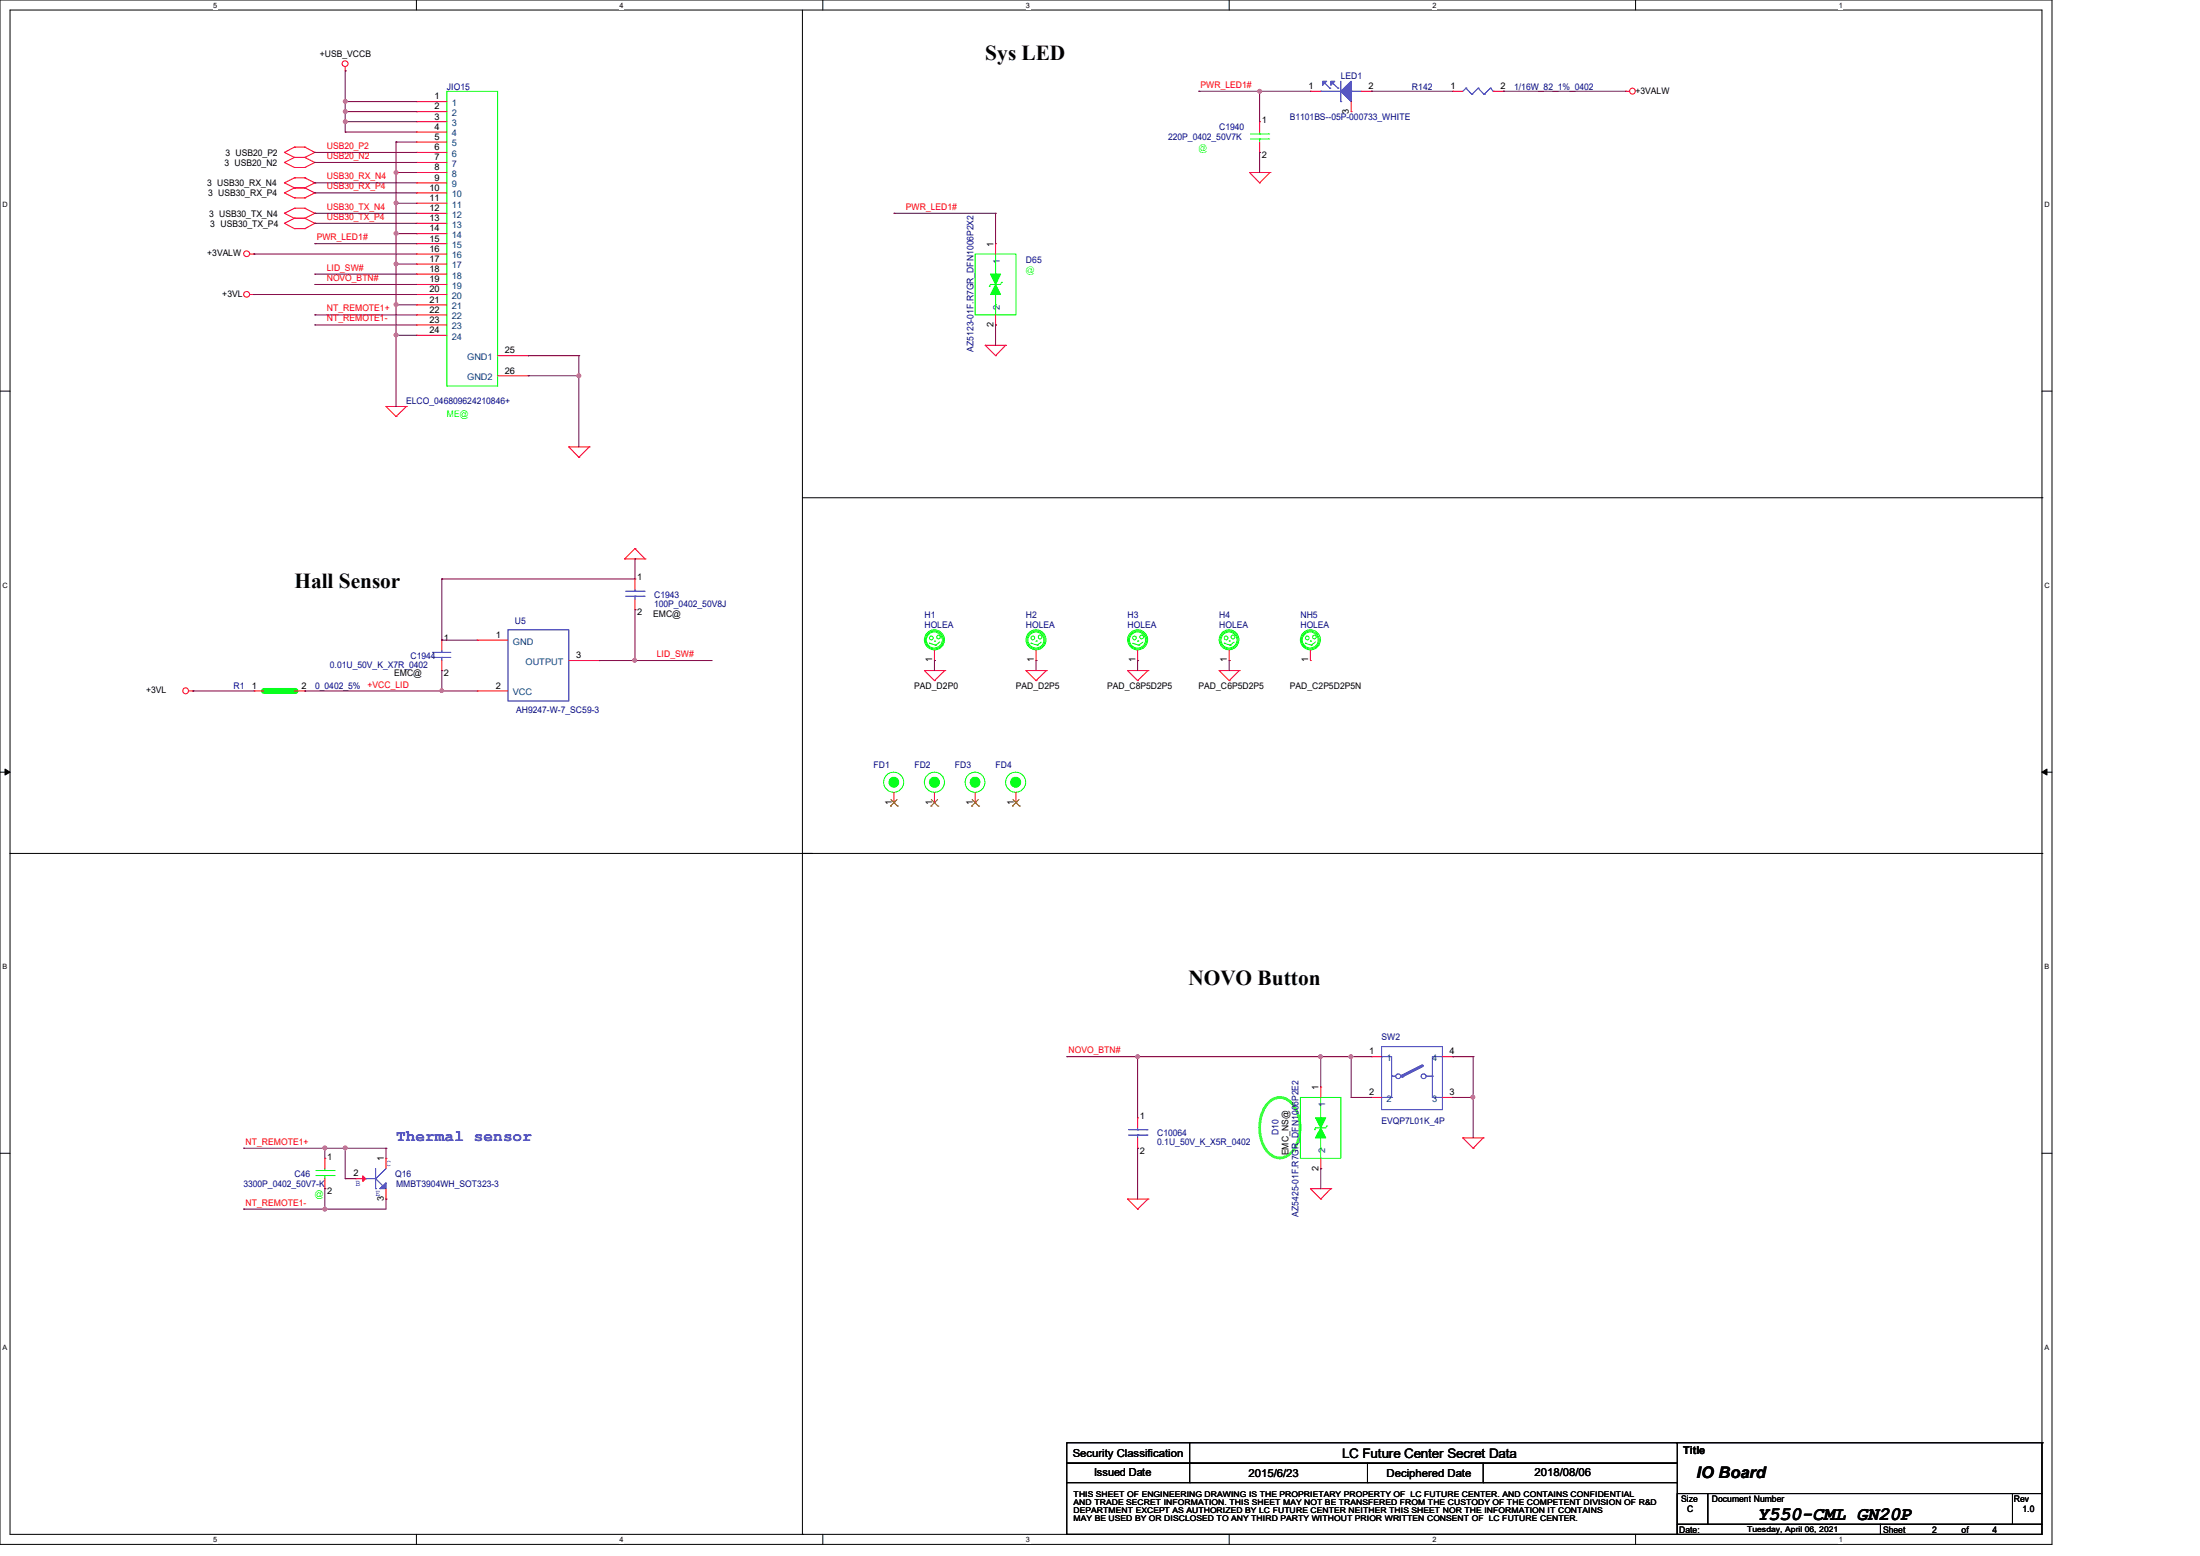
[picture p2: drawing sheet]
<svg xmlns="http://www.w3.org/2000/svg" width="297mm" height="210mm" viewBox="0 0 297 210" stroke-linecap="round" stroke-linejoin="round" font-family="sans-serif">
<path d="M0 0h277v208.4h-277zM1.4 1.4h274.3v205.7h-274.3z" fill="none" stroke="#000" stroke-width=".14"/>
<g fill="#fff">
<path d="M28.8 .1h.5v1.1h-.5z"/>
<path d="M28.8 207.2h.5v1.1h-.5z"/>
</g>
<path d="M56.2 0v1.4M56.2 207.1v1.3" fill="none" stroke="#000" stroke-width=".14"/>
<g fill="#fff">
<path d="M83.7 .1h.5v1.1h-.5z"/>
<path d="M83.7 207.2h.5v1.1h-.5z"/>
</g>
<path d="M111.1 0v1.4M111.1 207.1v1.3" fill="none" stroke="#000" stroke-width=".14"/>
<g fill="#fff">
<path d="M138.5 .1h.6v1.1h-.6z"/>
<path d="M138.5 207.2h.6v1.1h-.6z"/>
</g>
<path d="M165.9 0v1.4M165.9 207.1v1.3" fill="none" stroke="#000" stroke-width=".14"/>
<g fill="#fff">
<path d="M193.4 .1h.5v1.1h-.5z"/>
<path d="M193.4 207.2h.5v1.1h-.5z"/>
</g>
<path d="M220.8 0v1.4M220.8 207.1v1.3" fill="none" stroke="#000" stroke-width=".14"/>
<g fill="#fff">
<path d="M248.2 .1h.6v1.1h-.6z"/>
<path d="M248.2 207.2h.6v1.1h-.6z"/>
<path d="M.3 27.1h.8v1.1h-.8z"/>
<path d="M276 27.1h.7v1.1h-.7z"/>
<path d="M.3 78.5h.8v1.1h-.8z"/>
<path d="M276 78.5h.7v1.1h-.7z"/>
</g>
<path d="M0 52.8h1.4M275.7 52.8h1.3" fill="none" stroke="#000" stroke-width=".14"/>
<g fill="#fff">
<path d="M.3 129.9h.7v1.1h-.7z"/>
<path d="M276 129.9h.6v1.1h-.6z"/>
</g>
<path d="M0 104.2h1.4M275.7 104.2h1.3" fill="none" stroke="#000" stroke-width=".14"/>
<path d="M.7 103.8l.7 .4-.7 .4zM275.7 104.2l.7-.4v.8z" fill="#000" stroke="#000" stroke-width=".14"/>
<g fill="#fff">
<path d="M.3 181.4h.7v1.1h-.7z"/>
<path d="M276 181.4h.6v1.1h-.6z"/>
</g>
<g fill="none" stroke="#000" stroke-width=".14">
<path d="M108.3 1.4v205.7M108.3 67.2h167.4M275.7 67.2h.1M1.4 115.2h.1M1.4 115.2h274.3M275.7 115.2h.1M0 155.7h1.4M275.7 155.7h1.3M144 194.7h82.4v2.8h-82.4zM144 197.5h82.4v2.6h-82.4zM160.6 197.5h.1M160.6 194.7v5.4"/>
<path d="M184.6 197.5v2.6M200.2 197.5v2.6M226.3 194.7h49.4M275.7 194.7h.1M275.7 194.7v6.9M108.3 207.1h.1M144 200.1h82.4v7h-82.4zM160.6 200.1h.1M184.6 200.1h.1M200.2 200.1h.1M226.4 205.7h27.5v1.4h-27.5zM226.4 201.6h4.1v4.1h-4.1z"/>
<path d="M230.5 201.6h41.2v4.1h-41.2zM253.9 205.7h21.8v1.4h-21.8zM271.7 201.6h4v4.1h-4z"/>
</g>
<path d="M171.3 148.8a2.1 2.1 0 0 1 3.4 .5 5.5 5.5 0 0 1-.4 6.3 2.1 2.1 0 0 1-3.4-.5 5.5 5.5 0 0 1 .4-6.3z" fill="none" stroke="#00ff80" stroke-width=".38"/>
<g fill="none" stroke="#f00" stroke-width=".14">
<path d="M39.8 19.9h1.3M39.8 19.9h.1M39.8 19.9l-1.4 .7M41.1 19.9h.1M41.1 19.9l1.4 .7M46.6 9.6h.1M46.6 9v.6M219.5 12.3h.5M219.5 12.3h.1M33.7 34.3h.6M33.7 39.8h.6M34.3 34.3h.1"/>
<path d="M34.3 39.8h.1M38.4 20.6h.1M38.4 21.9h.1M38.4 26h.1M38.4 24.7h.1M38.4 30.1h.1M38.4 28.8h.1M38.4 20.6l1.4 .7M38.4 21.9l1.4 .7M38.4 26l1.4 .7M38.4 24.7l1.4 .7M38.4 30.1l1.4 .8"/>
<path d="M38.4 28.8l1.4 .7M39.8 21.3h1.3M39.8 25.4h1.3M39.8 24h1.3M39.8 29.5h1.3M39.8 28.1h1.3M39.8 21.3h.1M39.8 22.6h.1M39.8 25.4h.1M39.8 26.7h.1M39.8 24h.1M39.8 29.5h.1"/>
<path d="M39.8 30.9h.1M39.8 28.1h.1M39.8 21.3l-1.4 .6M39.8 22.6h1.3M39.8 25.4l-1.4 .6M39.8 26.7h1.3M39.8 24l-1.4 .7M39.8 29.5l-1.4 .6M39.8 30.9h1.3M39.8 28.1l-1.4 .7M41.1 21.3h.1M41.1 22.6h.1"/>
<path d="M41.1 25.4h.1M41.1 26.7h.1M41.1 24h.1M41.1 29.5h.1M41.1 30.9h.1M41.1 28.1h.1M41.1 21.3l1.4 .6M41.1 25.4l1.4 .6M41.1 24l1.4 .7M41.1 29.5l1.4 .6M41.1 28.1l1.4 .7M42.5 20.6l-1.4 .7"/>
<path d="M42.5 21.9l-1.4 .7M42.5 26l-1.4 .7M42.5 24.7l-1.4 .7M42.5 30.1l-1.4 .8M42.5 28.8l-1.4 .7M42.5 20.6h.1M42.5 21.9h.1M42.5 26h.1M42.5 24.7h.1M42.5 30.1h.1M42.5 28.8h.1M168.7 23.3l1.4 1.4"/>
<path d="M168.7 23.3h.1M168.7 23.3h2.8M170.1 24.7h.1M171.4 23.3h.1M171.4 23.3l-1.3 1.4M52.1 54.9h.1M52.1 54.9l1.4 1.3M52.1 54.9h2.8M53.5 56.2h.1M54.9 54.9l-1.4 1.3M54.9 54.9h.1M133 46.6h2.8"/>
<path d="M133 46.6h.1M133 46.6l1.4 1.4M134.4 48h.1M135.8 46.6h.1M135.8 46.6l-1.4 1.4M76.8 60.3h.1M76.8 60.3l1.3 1.4M76.8 60.3h2.7M78.1 61.7h.1M79.5 60.3h.1M79.5 60.3l-1.4 1.4M84.3 75.4h.1"/>
<path d="M84.3 75.4h2.8M85.7 74l-1.4 1.4M85.7 74h.1M85.7 74l1.4 1.4M87.1 75.4h.1M25.5 93.3h.5M26 93.3h.1M124.8 90.5l1.4 1.4M124.8 90.5h.1M124.8 90.5h2.8M126.2 91.9h.1M127.6 90.5h.1"/>
<path d="M127.6 90.5l-1.4 1.4M138.5 90.5l1.4 1.4M138.5 90.5h.1M138.5 90.5h2.8M139.9 91.9h.1M141.3 90.5h.1M141.3 90.5l-1.4 1.4M152.2 90.5l1.4 1.4M152.2 90.5h.1M152.2 90.5h2.8M153.6 91.9h.1M155 90.5h.1"/>
<path d="M155 90.5l-1.4 1.4M164.6 90.5l1.3 1.4M164.6 90.5h.1M164.6 90.5h2.7M165.9 91.9h.1M167.3 90.5h.1M167.3 90.5l-1.4 1.4M48 159.1h1.4M48 159.1h.1M52.1 156.3h.1M52.1 156.3v1.4M153.6 150.9h.1"/>
<path d="M153.6 155h.1M153.6 150.9v1.3M153.6 153.6v1.4M178.3 157.7h.1M178.3 146.7h.1M178.3 146.7v1.4M178.3 156.3v1.4M197.5 153.6h.1M197.5 153.6h2.7M197.5 153.6l1.4 1.4M198.9 155h.1M200.2 153.6h.1"/>
<path d="M200.2 153.6l-1.3 1.4M52.1 161.8h.1M52.1 160.4v1.4M152.2 161.8l1.4 1.4M152.2 161.8h.1M152.2 161.8h2.8M153.6 163.2h.1M155 161.8h.1M155 161.8l-1.4 1.4M176.9 160.4l1.4 1.4M176.9 160.4h.1M176.9 160.4h2.8"/>
<path d="M178.3 161.8h.1M179.7 160.4h.1M179.7 160.4l-1.4 1.4"/>
<circle cx="46.6" cy="8.6" r=".39"/>
<circle cx="220.4" cy="12.3" r=".39"/>
<circle cx="33.3" cy="39.7" r=".39"/>
<circle cx="33.3" cy="34.2" r=".39"/>
<circle cx="25.1" cy="93.2" r=".39"/>
</g>
<path d="M175.6 148.1h5.4v8.2h-5.4zM177.5 152.5h.1M177.6 152.2h.1M177.6 152.2l-.1 .3M178.3 155h.1M178.3 150.9h.1M178.3 148.1v2.8M178.3 153.6v2.7M179.1 152l-.1 .2h-1.4M179.1 152h.1" fill="none" stroke="#0f0" stroke-width=".14"/>
<g fill="#0f0" stroke="#0f0" stroke-width=".14">
<path d="M178.3 152.2l.7 1.4h-1.4z"/>
<path d="M177.6 150.9h1.4l-.7 1.3z"/>
</g>
<path d="M51.3 160.4l.8-.8v.8z" fill-rule="evenodd" fill="#00f" stroke="#00f" stroke-width=".14"/>
<g fill="none" stroke="#00f" stroke-width=".14">
<path d="M49.4 159.1h1.3M49.4 159.1h.1M50.7 159.1h.1M50.7 159.1l1 1M50.7 157.7v2.7M52.1 157.7l-1.4 1.4M152.4 153.2h2.5M152.4 152.5h2.5M153.6 152.5h.1M153.6 153.2h.1M153.6 152.2v.3M153.6 153.2v.4"/>
<path d="M154.9 153.2h.1M154.9 152.5h.1M50.7 160.4h.1M51.7 160.1h.1"/>
</g>
<path d="M49 158.7l.4 .4-.4 .4z" fill="#f00" stroke="#f00" stroke-width=".14"/>
<path d="M35.6 93.3h4.2" fill="none" stroke="#0f0" stroke-width=".8"/>
<circle cx="39.8" cy="93.3" r=".4" fill="#0f0"/>
<g fill="none" stroke="#f00" stroke-width=".14">
<path d="M56.2 13.7h4.1M56.2 15.1h4.1M56.2 16.4h4.1M56.2 17.8h4.1M56.2 19.2h4.1M56.2 13.7h.1M56.2 15.1h.1M56.2 16.4h.1M56.2 17.8h.1M56.2 19.2h.1M170.1 16.4h.1M170.1 16.4v1.4"/>
<path d="M170.1 19.2v1.4M176.9 12.3h1.4M176.9 12.3h.1M182.4 15.1h.1M182.4 13.7v1.4M183.8 12.3h1.4M185.2 12.3h.1M196.1 12.3h1.4M196.1 12.3h.1M201.6 12.3h1.4M203 12.3h.1M56.2 20.6h4.1"/>
<path d="M56.2 21.9h4.1M56.2 23.3h4.1M56.2 38.4h4.1M56.2 39.8h4.1M56.2 24.7h4.1M56.2 26h4.1M56.2 27.4h4.1M56.2 28.8h4.1M56.2 30.1h4.1M56.2 31.5h4.1M56.2 32.9h4.1M56.2 34.3h4.1"/>
<path d="M56.2 35.6h4.1M56.2 37h4.1M56.2 20.6h.1M56.2 21.9h.1M56.2 23.3h.1M56.2 38.4h.1M56.2 39.8h.1M56.2 24.7h.1M56.2 26h.1M56.2 27.4h.1M56.2 28.8h.1M56.2 30.1h.1"/>
<path d="M56.2 31.5h.1M56.2 32.9h.1M56.2 34.3h.1M56.2 35.6h.1M56.2 37h.1M134.4 32.9h.1M134.4 32.9v1.4M170.1 20.6h.1M56.2 41.1h4.1M56.2 42.5h4.1M56.2 43.9h4.1M56.2 45.3h4.1"/>
<path d="M56.2 41.1h.1M56.2 42.5h.1M56.2 43.9h.1M56.2 45.3h.1M67.2 48h4.1M67.2 50.7h4.1M71.3 48h.1M71.3 50.7h.1M134.4 43.9h.1M134.4 42.5v1.4M85.7 78.1h.1M85.7 78.1v1.4"/>
<path d="M34.3 93.3h.1M34.3 93.3h1.3M39.8 93.3h1.3M41.1 93.3h.1M85.7 82.3h.1M85.7 80.9v1.4M126.2 89.2h.1M126.2 87.8v1.4M139.9 89.2h.1M139.9 87.8v1.4M153.6 89.2h.1M153.6 87.8v1.4"/>
<path d="M176.9 89.2h.1M176.9 87.8v1.4M120.7 108.3h.1M120.7 107v1.3M126.2 108.3h.1M126.2 107v1.3M131.7 108.3h.1M131.7 107v1.3M43.9 156.3h.1M43.9 156.3v1.4M43.9 159.1v1.3M43.9 160.4h.1"/>
</g>
<g fill="none" stroke="#0f0" stroke-width=".14">
<path d="M60.3 12.3h6.9v39.8h-6.9zM168.8 18.8h2.5M168.8 18.1h2.5M170.1 18.1h.1M170.1 18.8h.1M170.1 17.8v.3M170.1 18.8v.4M171.3 18.8h.1M171.3 18.1h.1M131.7 34.3h5.5v8.2h-5.5zM133.6 38.7h.1M133.7 38.4h.1"/>
<path d="M133.7 38.4l-.1 .3M134.4 37h.1M134.4 34.3v2.7M134.4 39.8v2.7M135.2 38.1h.1M135.2 38.1l-.1 .3h-1.4M134.4 41.1h.1M125.5 86.8l.8 .3M125.5 86.8h.1M126.2 86.5h.1M126.3 87.1h.1M126.9 86.7l-.6 .4"/>
<path d="M139.2 86.8l.8 .3M139.2 86.8h.1M139.9 86.5h.1M140 87.1h.1M140.6 86.7l-.6 .4M152.9 86.8l.9 .3M152.9 86.8h.1M153.6 86.5h.1M153.6 86.5h.2M153.8 87.1h.1M154.3 86.7l-.5 .4M176.2 86.8l.8 .3"/>
<path d="M176.2 86.8h.1M176.9 86.5h.1M177 87.1h.1M177.6 86.7l-.6 .4M42.6 158.7h2.5M42.6 158h2.5M43.9 158h.1M43.9 158.7h.1M43.9 157.7v.3M43.9 158.7v.4M45.1 158.7h.1M45.1 158h.1"/>
<circle cx="125.7" cy="86.1" r=".25"/>
<circle cx="126.1" cy="86.4" r="1.08"/>
<circle cx="126.2" cy="86.4" r="1.35"/>
<circle cx="126.2" cy="86.4" r="1.22"/>
<circle cx="126.7" cy="86" r=".25"/>
<circle cx="139.4" cy="86.1" r=".25"/>
<circle cx="139.8" cy="86.4" r="1.08"/>
<circle cx="139.9" cy="86.4" r="1.35"/>
<circle cx="139.9" cy="86.4" r="1.22"/>
<circle cx="140.4" cy="86" r=".25"/>
<circle cx="153.2" cy="86.1" r=".25"/>
<circle cx="153.6" cy="86.4" r="1.08"/>
<circle cx="153.6" cy="86.4" r="1.35"/>
<circle cx="153.6" cy="86.4" r="1.22"/>
<circle cx="154.1" cy="86" r=".25"/>
<circle cx="176.5" cy="86.1" r=".25"/>
<circle cx="176.9" cy="86.4" r="1.08"/>
<circle cx="176.9" cy="86.4" r="1.21"/>
<circle cx="176.9" cy="86.4" r="1.35"/>
<circle cx="177.5" cy="86" r=".25"/>
<circle cx="120.7" cy="105.6" r="1.35"/>
<circle cx="126.2" cy="105.6" r="1.35"/>
<circle cx="131.6" cy="105.6" r="1.34"/>
</g>
<g fill="#00f" stroke="#00f" stroke-width=".14">
<path d="M179.7 11h.5l-.5 .5z"/>
<path d="M181 12.3l1.4-1.3v2.7z"/>
<path d="M178.6 11h.5l-.5 .5z"/>
</g>
<g fill="none" stroke="#00f" stroke-width=".14">
<path d="M178.3 12.3h2.7M178.3 12.3h.1M178.9 11.2l.6 .7M179.5 11.9h.1M179.9 11.2l.7 .7M180.6 11.9h.1M181 13.7h.1M181 11v2.7M182.4 12.3h1.4M182.4 12.3h.1M197.9 11.9l-.4 .4M197.9 11.9h.1"/>
<path d="M197.9 11.9l.8 .8M198.7 12.7h.1M199.6 11.9h.1M199.6 11.9l.8 .8M199.6 11.9l-.9 .8M200.4 12.7h.1M201.2 11.9h.1M201.2 11.9l.4 .4M201.2 11.9l-.8 .8M201.6 12.3h.1M84.5 79.8h2.5M85.7 79.8h.1"/>
<path d="M85.7 79.5v.3M87 79.8h.1M84.5 80.5h2.5M85.7 80.5h.1M85.7 80.5v.4M87 80.5h.1M193.4 142.6h.1M193.4 142.6h1.3"/>
<circle cx="188.8" cy="145.3" r=".33"/>
<circle cx="192.2" cy="145.3" r=".33"/>
</g>
<g fill="#0f0" stroke="#0f0" stroke-width=".14">
<path d="M134.4 38.4l.7 1.4h-1.4z"/>
<path d="M133.7 37h1.4l-.7 1.4z"/>
<circle cx="120.7" cy="105.6" r=".67"/>
<circle cx="131.6" cy="105.6" r=".67"/>
<circle cx="126.2" cy="105.6" r=".68"/>
</g>
<path d="M120.2 108.8h.1M120.3 107.9l.9 .9M121.1 107.9l-.9 .9M121.2 108.8h.1M125.7 108.8h.1M125.7 107.9l.9 .9M126.6 107.9l-.9 .9M126.6 108.8h.1M131.2 108.8h.1M131.2 107.9l.9 .9M132.1 107.9l-.9 .9M132.1 108.8h.1" fill="none" stroke="#804000" stroke-width=".14"/>
<path d="M192 143.8l-2.7 1.4" fill="none" stroke="#00f" stroke-width=".38"/>
<circle cx="189.3" cy="145.2" r=".19" fill="#00f"/>
<g fill="none" stroke="#00f" stroke-width=".14">
<path d="M58.4 88.7h2.5M58.4 88.1h2.5M58.4 88.7h.1M58.4 88.1h.1M59.6 88.1h.1M59.6 88.7h.1M59.6 87.8v.3M59.6 88.7v.5M68.6 85h8.2v9.6h-8.2zM186.5 148.1h.1M186.5 142.6h.1M186.5 148.1h1.4"/>
<path d="M186.5 142.6h1.4v5.5M186.5 141.3h8.2v8.5h-8.2zM187.9 145.2h.5M187.9 148.1h.1M187.9 145.2h.1M192.6 145.2h.8M193.4 148.1h.1M193.4 145.2h.1M193.4 142.6v5.5M193.4 148.1h1.3"/>
</g>
<g fill="none" stroke="#f00" stroke-width=".14">
<path d="M59.6 86.4h.1M59.6 90.5h.1M59.6 86.4v1.4M59.6 89.2v1.3M64.4 86.4h4.2M64.4 93.3h4.2M64.4 86.4h.1M64.4 93.3h.1M76.8 89.2h4.1M80.9 89.2h.1M165.9 89.2h.1M165.9 87.8v1.4"/>
<path d="M137.2 108.3h.1M137.2 107v1.3M185.2 142.6h1.3M185.2 148.1h1.3M185.2 142.6h.1M185.2 148.1h.1M194.7 142.6h1.4M194.7 148.1h1.4M196.1 142.6h.1M196.1 148.1h.1"/>
</g>
<g fill="none" stroke="#0f0" stroke-width=".14">
<path d="M165.3 86.8l.8 .3M165.3 86.8h.1M165.9 86.5h.1M165.9 86.5h.2M166.1 87.1h.1M166.6 86.7l-.5 .4"/>
<circle cx="165.5" cy="86.1" r=".25"/>
<circle cx="165.9" cy="86.4" r="1.34"/>
<circle cx="165.9" cy="86.4" r="1.08"/>
<circle cx="165.9" cy="86.4" r="1.21"/>
<circle cx="166.5" cy="86" r=".25"/>
<circle cx="137.1" cy="105.6" r="1.35"/>
</g>
<circle cx="137.1" cy="105.6" r=".68" fill="#0f0" stroke="#0f0" stroke-width=".14"/>
<path d="M136.7 108.8h.1M136.7 107.9l.9 .9M137.6 107.9l-.9 .9M137.6 108.8h.1" fill="none" stroke="#804000" stroke-width=".14"/>
<g fill="none" stroke="#800040" stroke-width=".14">
<path d="M46.6 16.4h.1M46.6 15.1h.1M46.6 13.7h.1M46.6 9.6h.1M46.6 17.8h.1M46.6 9.6v8.2M46.6 16.4h9.6M46.6 15.1h9.6M46.6 13.7h9.6M46.6 17.8h9.6M53.5 19.2h.1M53.5 19.2v35.7"/>
<path d="M53.5 19.2h2.7M161.8 12.3h15.1M161.8 12.3h.1M170.1 12.3h.1M170.1 12.3v4.1M185.2 12.3h.1M185.2 12.3h10.9M203 12.3h16.5M203 12.3h.1M34.3 34.3h.1M34.3 39.8h.1M34.3 34.3h21.9"/>
<path d="M34.3 39.8h21.9M42.5 20.6h13.7M42.5 21.9h13.7M42.5 32.9h13.7M42.5 38.4h13.7M42.5 26h13.7M42.5 24.7h13.7M42.5 30.1h13.7M42.5 28.8h13.7M42.5 37h13.7M42.5 20.6h.1M42.5 21.9h.1"/>
<path d="M42.5 32.9h.1M42.5 38.4h.1M42.5 26h.1M42.5 24.7h.1M42.5 30.1h.1M42.5 28.8h.1M42.5 37h.1M53.5 35.6h.1M53.5 23.3h.1M53.5 27.4h.1M53.5 31.5h.1M53.5 23.3h2.7"/>
<path d="M53.5 27.4h2.7M53.5 31.5h2.7M53.5 35.6h2.7M120.7 28.8h.1M120.7 28.8h13.7M134.4 28.8h.1M134.4 28.8v4.1M170.1 20.6h.1M170.1 20.6v2.7M42.5 42.5h13.7M42.5 43.9h13.7M42.5 42.5h.1"/>
<path d="M42.5 43.9h.1M53.5 41.1h.1M53.5 45.3h.1M53.5 54.9h.1M53.5 41.1h2.7M53.5 45.3h2.7M71.3 48h.1M71.3 50.7h.1M71.3 48h6.8M71.3 50.7h6.8M78.1 48h.1M78.1 50.7h.1"/>
<path d="M78.1 48v12.3M134.4 43.9h.1M134.4 43.9v2.7M59.6 78.1h.1M59.6 78.1v8.3M85.7 75.4h.1M85.7 75.4v2.7h-26.1M26 93.3h8.3M26 93.3h.1M41.1 93.3h.1M41.1 93.3h23.3M59.6 86.4h4.8"/>
<path d="M59.6 86.4h.1M59.6 90.5h.1M59.6 93.3h.1M59.6 90.5v2.8M80.9 89.2h15.1M80.9 89.2h.1M85.7 82.3h.1M85.7 82.3v6.9M96 89.2h.1M126.2 89.2h.1M126.2 89.2v1.3M139.9 89.2h.1"/>
<path d="M139.9 89.2v1.3M153.6 89.2h.1M153.6 89.2v1.3M165.9 89.2h.1M165.9 89.2v1.3M32.9 155h.1M32.9 155h19.2M43.9 155h.1M43.9 155v1.3M46.6 155h.1M46.6 159.1h.1M46.6 155v4.1"/>
<path d="M46.6 159.1h1.4M52.1 155h.1M52.1 155v1.3M144 142.6h41.2M144 142.6h.1M153.6 142.6h.1M153.6 155h.1M153.6 142.6v8.3M153.6 155v6.8M178.3 142.6h.1M178.3 157.7h.1M178.3 142.6v4.1"/>
<path d="M178.3 157.7v2.7M182.4 148.1h2.8M182.4 142.6h.1M182.4 148.1h.1M182.4 142.6v5.5M196.1 142.6h2.8M196.1 148.1h2.8M196.1 142.6h.1M196.1 148.1h.1M198.9 142.6h.1M198.9 148.1h.1M198.9 142.6v11"/>
<path d="M32.9 163.2h.1M43.9 160.4h.1M43.9 163.2h.1M43.9 160.4v2.8M52.1 161.8h.1M52.1 161.8v1.4h-19.2"/>
</g>
<g fill="#f0f" stroke="#f0f" stroke-width=".14">
<circle cx="46.6" cy="16.4" r=".25"/>
<circle cx="46.6" cy="15" r=".25"/>
<circle cx="46.6" cy="13.7" r=".25"/>
<circle cx="53.5" cy="27.4" r=".25"/>
<circle cx="53.5" cy="23.3" r=".25"/>
<circle cx="53.5" cy="31.5" r=".25"/>
<circle cx="53.5" cy="35.6" r=".25"/>
<circle cx="53.5" cy="41.1" r=".25"/>
<circle cx="170.1" cy="12.3" r=".25"/>
<circle cx="43.9" cy="163.2" r=".25"/>
<circle cx="43.9" cy="154.9" r=".25"/>
<circle cx="46.6" cy="154.9" r=".25"/>
<circle cx="53.5" cy="45.2" r=".25"/>
<circle cx="78.1" cy="50.7" r=".25"/>
<circle cx="178.3" cy="142.6" r=".25"/>
<circle cx="153.6" cy="142.6" r=".25"/>
<circle cx="182.4" cy="142.6" r=".25"/>
<circle cx="198.8" cy="148.1" r=".25"/>
<circle cx="85.7" cy="89.1" r=".25"/>
<circle cx="59.6" cy="93.2" r=".24"/>
</g>
<g font-size="2.9">
<text x="133" y="8.1">Sys LED</text>
<text x="39.8" y="79.4">Hall Sensor</text>
<text x="160.4" y="132.9">NOVO Button</text>
</g>
<text font-size="2.6" x="237.3" y="205.1">Y550-CML GN20P</text>
<text font-size="2.2" fill="#00f" x="53.5" y="154">Thermal sensor</text>
<text font-size="2.2" x="229" y="199.5">IO Board</text>
<text font-size="1.8" x="181.2" y="196.8">LC Future Center Secret Data</text>
<g font-size="1.5">
<text x="144.8" y="196.6">Security Classification</text>
<text x="227.2" y="196.3">Title</text>
<text x="147.7" y="199.3">Issued Date</text>
<text x="168.6" y="199.4">2015/6/23</text>
<text x="187.2" y="199.4">Deciphered Date</text>
<text x="207.2" y="199.3">2018/08/06</text>
</g>
<g font-size="1.2">
<text x="43.2" y="7.7">+USB_VCCB</text>
<text x="58.7" y="13.4">1</text>
<text x="58.7" y="14.8">2</text>
<text x="58.7" y="16.1">3</text>
<text x="58.7" y="17.5">4</text>
<text x="170.3" y="16.6">1</text>
<text x="176.7" y="12">1</text>
<text x="182.1" y="15.4" transform="rotate(-90 182.1 15.4)">3</text>
<text x="184.7" y="12">2</text>
<text x="195.8" y="12">1</text>
<text x="202.6" y="12">2</text>
<text x="220.8" y="12.7">+3VALW</text>
<text x="30.3" y="22.4">3 USB20_N2</text>
<text x="30.4" y="21">3 USB20_P2</text>
<text x="58.7" y="18.9">5</text>
<text x="58.7" y="20.3">6</text>
<text x="58.7" y="21.6">7</text>
<text x="58.7" y="23">8</text>
<text x="170.3" y="21.3">2</text>
<text x="28" y="25.1">3 USB30_RX_N4</text>
<text x="28.1" y="26.5">3 USB30_RX_P4</text>
<text x="28.2" y="29.3">3 USB30_TX_N4</text>
<text x="58" y="25.7">10</text>
<text x="58" y="27.1">11</text>
<text x="58" y="28.5">12</text>
<text x="58" y="29.8">13</text>
<text x="58.7" y="24.4">9</text>
<text x="28" y="34.6">+3VALW</text>
<text x="28.4" y="30.6">3 USB30_TX_P4</text>
<text x="58" y="31.2">14</text>
<text x="58" y="32.6">15</text>
<text x="58" y="34">16</text>
<text x="58" y="35.3">17</text>
<text x="134.1" y="33.3" transform="rotate(-90 134.1 33.3)">1</text>
<text x="30" y="40.1">+3VL</text>
<text x="58" y="38.1">19</text>
<text x="58" y="39.5">20</text>
<text x="58" y="36.7">18</text>
<text x="58" y="40.9">21</text>
<text x="58" y="42.2">22</text>
<text x="58" y="43.6">23</text>
<text x="58" y="45">24</text>
<text x="68.2" y="47.7">25</text>
<text x="134.1" y="44.2" transform="rotate(-90 134.1 44.2)">2</text>
<text x="68.2" y="50.4">26</text>
<text x="86" y="78.3">1</text>
<text x="86" y="83">2</text>
<text x="88.2" y="83.3">EMC@</text>
<text x="59.9" y="86.5">1</text>
<text x="66.9" y="86.1">1</text>
<text x="77.8" y="88.9">3</text>
<text x="125.9" y="89.4" transform="rotate(-90 125.9 89.4)">1</text>
<text x="139.6" y="89.4" transform="rotate(-90 139.6 89.4)">1</text>
<text x="153.3" y="89.4" transform="rotate(-90 153.3 89.4)">1</text>
<text x="165.6" y="89.4" transform="rotate(-90 165.6 89.4)">1</text>
<text x="176.6" y="89.4" transform="rotate(-90 176.6 89.4)">1</text>
<text x="19.7" y="93.6">+3VL</text>
<text x="34" y="93">1</text>
<text x="40.7" y="93">2</text>
<text x="53.2" y="91.2">EMC@</text>
<text x="59.9" y="91.3">2</text>
<text x="66.9" y="93">2</text>
<text x="123.4" y="93">PAD_D2P0</text>
<text x="137.2" y="93">PAD_D2P5</text>
<text x="149.5" y="93">PAD_C8P5D2P5</text>
<text x="161.8" y="93">PAD_C6P5D2P5</text>
<text x="174.1" y="93">PAD_C2P5D2P5N</text>
<text x="120.4" y="108.6" transform="rotate(-90 120.4 108.6)">1</text>
<text x="125.9" y="108.6" transform="rotate(-90 125.9 108.6)">1</text>
<text x="131.4" y="108.6" transform="rotate(-90 131.4 108.6)">1</text>
<text x="136.9" y="108.6" transform="rotate(-90 136.9 108.6)">1</text>
<text x="184.9" y="142.3">1</text>
<text x="195.7" y="142.3">4</text>
<text x="178" y="147.1" transform="rotate(-90 178 147.1)">1</text>
<text x="184.9" y="147.8">2</text>
<text x="195.7" y="147.8">3</text>
<text x="153.9" y="151">1</text>
<text x="153.9" y="155.7">2</text>
<text x="173.9" y="155.9" transform="rotate(-90 173.9 155.9)">EMC_NS@</text>
<text x="44.2" y="156.5">1</text>
<text x="44.2" y="161.2">2</text>
<text x="47.7" y="158.8">2</text>
<text x="51.8" y="156.8" transform="rotate(-90 51.8 156.8)">1</text>
<text x="178" y="158" transform="rotate(-90 178 158)">2</text>
<text x="51.8" y="162.1" transform="rotate(-90 51.8 162.1)">3</text>
<text x="227" y="202.7">Size</text>
<text x="231.1" y="202.7">Document Number</text>
<text x="271.9" y="202.7">Rev</text>
<text x="226.7" y="206.9">Date:</text>
<text x="227.8" y="204.1">C</text>
<text x="254.2" y="206.9">Sheet</text>
<text x="260.9" y="206.9">2</text>
<text x="264.8" y="206.9">of</text>
<text x="269" y="206.9">4</text>
<text x="273" y="204.1">1.0</text>
</g>
<g font-size="1.2" fill="#f00">
<text x="162.1" y="11.9">PWR_LED1#</text>
<text x="44.1" y="20.1">USB20_P2</text>
<text x="44.1" y="21.5">USB20_N2</text>
<text x="44.1" y="25.6">USB30_RX_P4</text>
<text x="44.1" y="24.2">USB30_RX_N4</text>
<text x="44.1" y="29.7">USB30_TX_P4</text>
<text x="44.1" y="28.3">USB30_TX_N4</text>
<text x="122.3" y="28.3">PWR_LED1#</text>
<text x="42.8" y="32.4">PWR_LED1#</text>
<text x="44.1" y="37.9">NOVO_BTN#</text>
<text x="44.1" y="36.5">LID_SW#</text>
<text x="44.1" y="42">NT_REMOTE1+</text>
<text x="44.1" y="43.4">NT_REMOTE1-</text>
<text x="88.7" y="88.7">LID_SW#</text>
<text x="49.6" y="92.8">+VCC_LID</text>
<text x="144.3" y="142.2">NOVO_BTN#</text>
<text x="33.1" y="154.5">NT_REMOTE1+</text>
<text x="33.1" y="162.7">NT_REMOTE1-</text>
</g>
<g font-size="1.2" fill="#000080">
<text x="181" y="10.7">LED1</text>
<text x="60.3" y="12.1">JIO15</text>
<text x="164.6" y="17.6">C1940</text>
<text x="174.1" y="16.2">B1101BS--05P-000733_WHITE</text>
<text x="190.6" y="12.1">R142</text>
<text x="204.4" y="12.1">1/16W_82_1%_0402</text>
<text x="157.7" y="19">220P_0402_50V7K</text>
<text x="138.5" y="35.4">D65</text>
<text x="131.4" y="47.5" transform="rotate(-90 131.4 47.5)">AZ5123-01F.R7GR_DFN1006P2X2</text>
<text x="54.8" y="54.5">ELCO_046809624210846+</text>
<text x="88.3" y="80.7">C1943</text>
<text x="88.3" y="81.9">100P_0402_50V8J</text>
<text x="124.8" y="83.4">H1</text>
<text x="138.5" y="83.4">H2</text>
<text x="152.2" y="83.4">H3</text>
<text x="164.6" y="83.4">H4</text>
<text x="175.6" y="83.4">NH5</text>
<text x="55.4" y="88.9">C1944</text>
<text x="69.5" y="84.2">U5</text>
<text x="124.8" y="84.8">HOLEA</text>
<text x="138.5" y="84.8">HOLEA</text>
<text x="152.2" y="84.8">HOLEA</text>
<text x="164.6" y="84.8">HOLEA</text>
<text x="175.6" y="84.8">HOLEA</text>
<text x="31.5" y="93">R1</text>
<text x="42.6" y="93">0_0402_5%</text>
<text x="44.5" y="90.1">0.01U_50V_K_X7R_0402</text>
<text x="69.7" y="96.3">AH9247-W-7_SC59-3</text>
<text x="117.9" y="103.7">FD1</text>
<text x="123.4" y="103.7">FD2</text>
<text x="128.9" y="103.7">FD3</text>
<text x="134.4" y="103.7">FD4</text>
<text x="186.5" y="140.3">SW2</text>
<text x="156.2" y="153.4">C10064</text>
<text x="156.2" y="154.6">0.1U_50V_K_X5R_0402</text>
<text x="172.6" y="153.2" transform="rotate(-90 172.6 153.2)">D10</text>
<text x="186.5" y="151.7">EVQP7L01K_4P</text>
<text x="32.9" y="160.2">3300P_0402_50V7-K</text>
<text x="39.8" y="158.9">C46</text>
<text x="53.3" y="158.9">Q16</text>
<text x="53.5" y="160.2">MMBT3904WH_SOT323-3</text>
<text x="175.3" y="164.2" transform="rotate(-90 175.3 164.2)">AZ5425-01F.R7GR_DFN1006P2E2</text>
</g>
<g font-size="1.2" fill="#004080">
<text x="61" y="14.3">1</text>
<text x="61" y="15.7">2</text>
<text x="61" y="17">3</text>
<text x="61" y="18.4">4</text>
<text x="61" y="19.8">5</text>
<text x="61" y="21.2">6</text>
<text x="61" y="22.5">7</text>
<text x="61" y="23.9">8</text>
<text x="61" y="25.3">9</text>
<text x="61" y="26.6">10</text>
<text x="61" y="28">11</text>
<text x="61" y="29.4">12</text>
<text x="61" y="30.7">13</text>
<text x="61" y="32.1">14</text>
<text x="61" y="33.5">15</text>
<text x="61" y="34.9">16</text>
<text x="135" y="35.6" transform="rotate(-90 135 35.6)">1</text>
<text x="61" y="39">19</text>
<text x="61" y="40.3">20</text>
<text x="61" y="36.2">17</text>
<text x="61" y="37.6">18</text>
<text x="61" y="41.7">21</text>
<text x="135" y="41.8" transform="rotate(-90 135 41.8)">2</text>
<text x="61" y="43.1">22</text>
<text x="61" y="44.4">23</text>
<text x="61" y="45.8">24</text>
<text x="63.1" y="48.6">GND1</text>
<text x="63.1" y="51.3">GND2</text>
<text x="69.3" y="87">GND</text>
<text x="70.9" y="89.7">OUTPUT</text>
<text x="69.3" y="93.9">VCC</text>
<text x="187.2" y="143.2">1</text>
<text x="193.4" y="143.2">4</text>
<text x="178.9" y="149.5" transform="rotate(-90 178.9 149.5)">1</text>
<text x="187.2" y="148.7">2</text>
<text x="193.4" y="148.7">3</text>
<text x="178.9" y="155.7" transform="rotate(-90 178.9 155.7)">2</text>
</g>
<g font-size="1.2" fill="#00ff40">
<text x="161.8" y="20.3">@</text>
<text x="138.5" y="36.8">@</text>
</g>
<g font-size="1.2" fill="#0f0">
<text x="60.3" y="56.3">ME@</text>
<text x="42.5" y="161.6">@</text>
</g>
<g font-size="1.2" fill="#00f">
<text x="48" y="160.1">B</text>
<text x="50.7" y="161.5">E</text>
<text x="52.1" y="157.4">C</text>
</g>
<g font-size="1.1">
<text x="144.9" y="202">THIS SHEET OF ENGINEERING DRAWING IS THE PROPRIETARY PROPERTY OF LC FUTURE CENTER. AND CONTAINS CONFIDENTIAL</text>
<text x="144.9" y="203.1">AND TRADE SECRET INFORMATION. THIS SHEET MAY NOT BE TRANSFERED FROM THE CUSTODY OF THE COMPETENT DIVISION OF R&amp;D</text>
<text x="144.9" y="204.2">DEPARTMENT EXCEPT AS AUTHORIZED BY LC FUTURE CENTER NEITHER THIS SHEET NOR THE INFORMATION IT CONTAINS</text>
<text x="144.9" y="205.3">MAY BE USED BY OR DISCLOSED TO ANY THIRD PARTY WITHOUT PRIOR WRITTEN CONSENT OF LC FUTURE CENTER.</text>
<text x="235.9" y="206.7">Tuesday, April 06, 2021</text>
</g>
<g font-size="1">
<text x="28.8" y="1">5</text>
<text x="83.7" y="1">4</text>
<text x="138.5" y="1">3</text>
<text x="193.4" y="1">2</text>
<text x="248.2" y="1">1</text>
<text x=".3" y="27.9">D</text>
<text x="276" y="27.9">D</text>
<text x=".3" y="79.4">C</text>
<text x="276" y="79.4">C</text>
<text x=".3" y="130.8">B</text>
<text x="276" y="130.8">B</text>
<text x=".3" y="182.2">A</text>
<text x="276" y="182.2">A</text>
<text x="28.8" y="208.1">5</text>
<text x="83.7" y="208.1">4</text>
<text x="138.5" y="208.1">3</text>
<text x="193.4" y="208.1">2</text>
<text x="248.2" y="208.1">1</text>
</g>
</svg>
